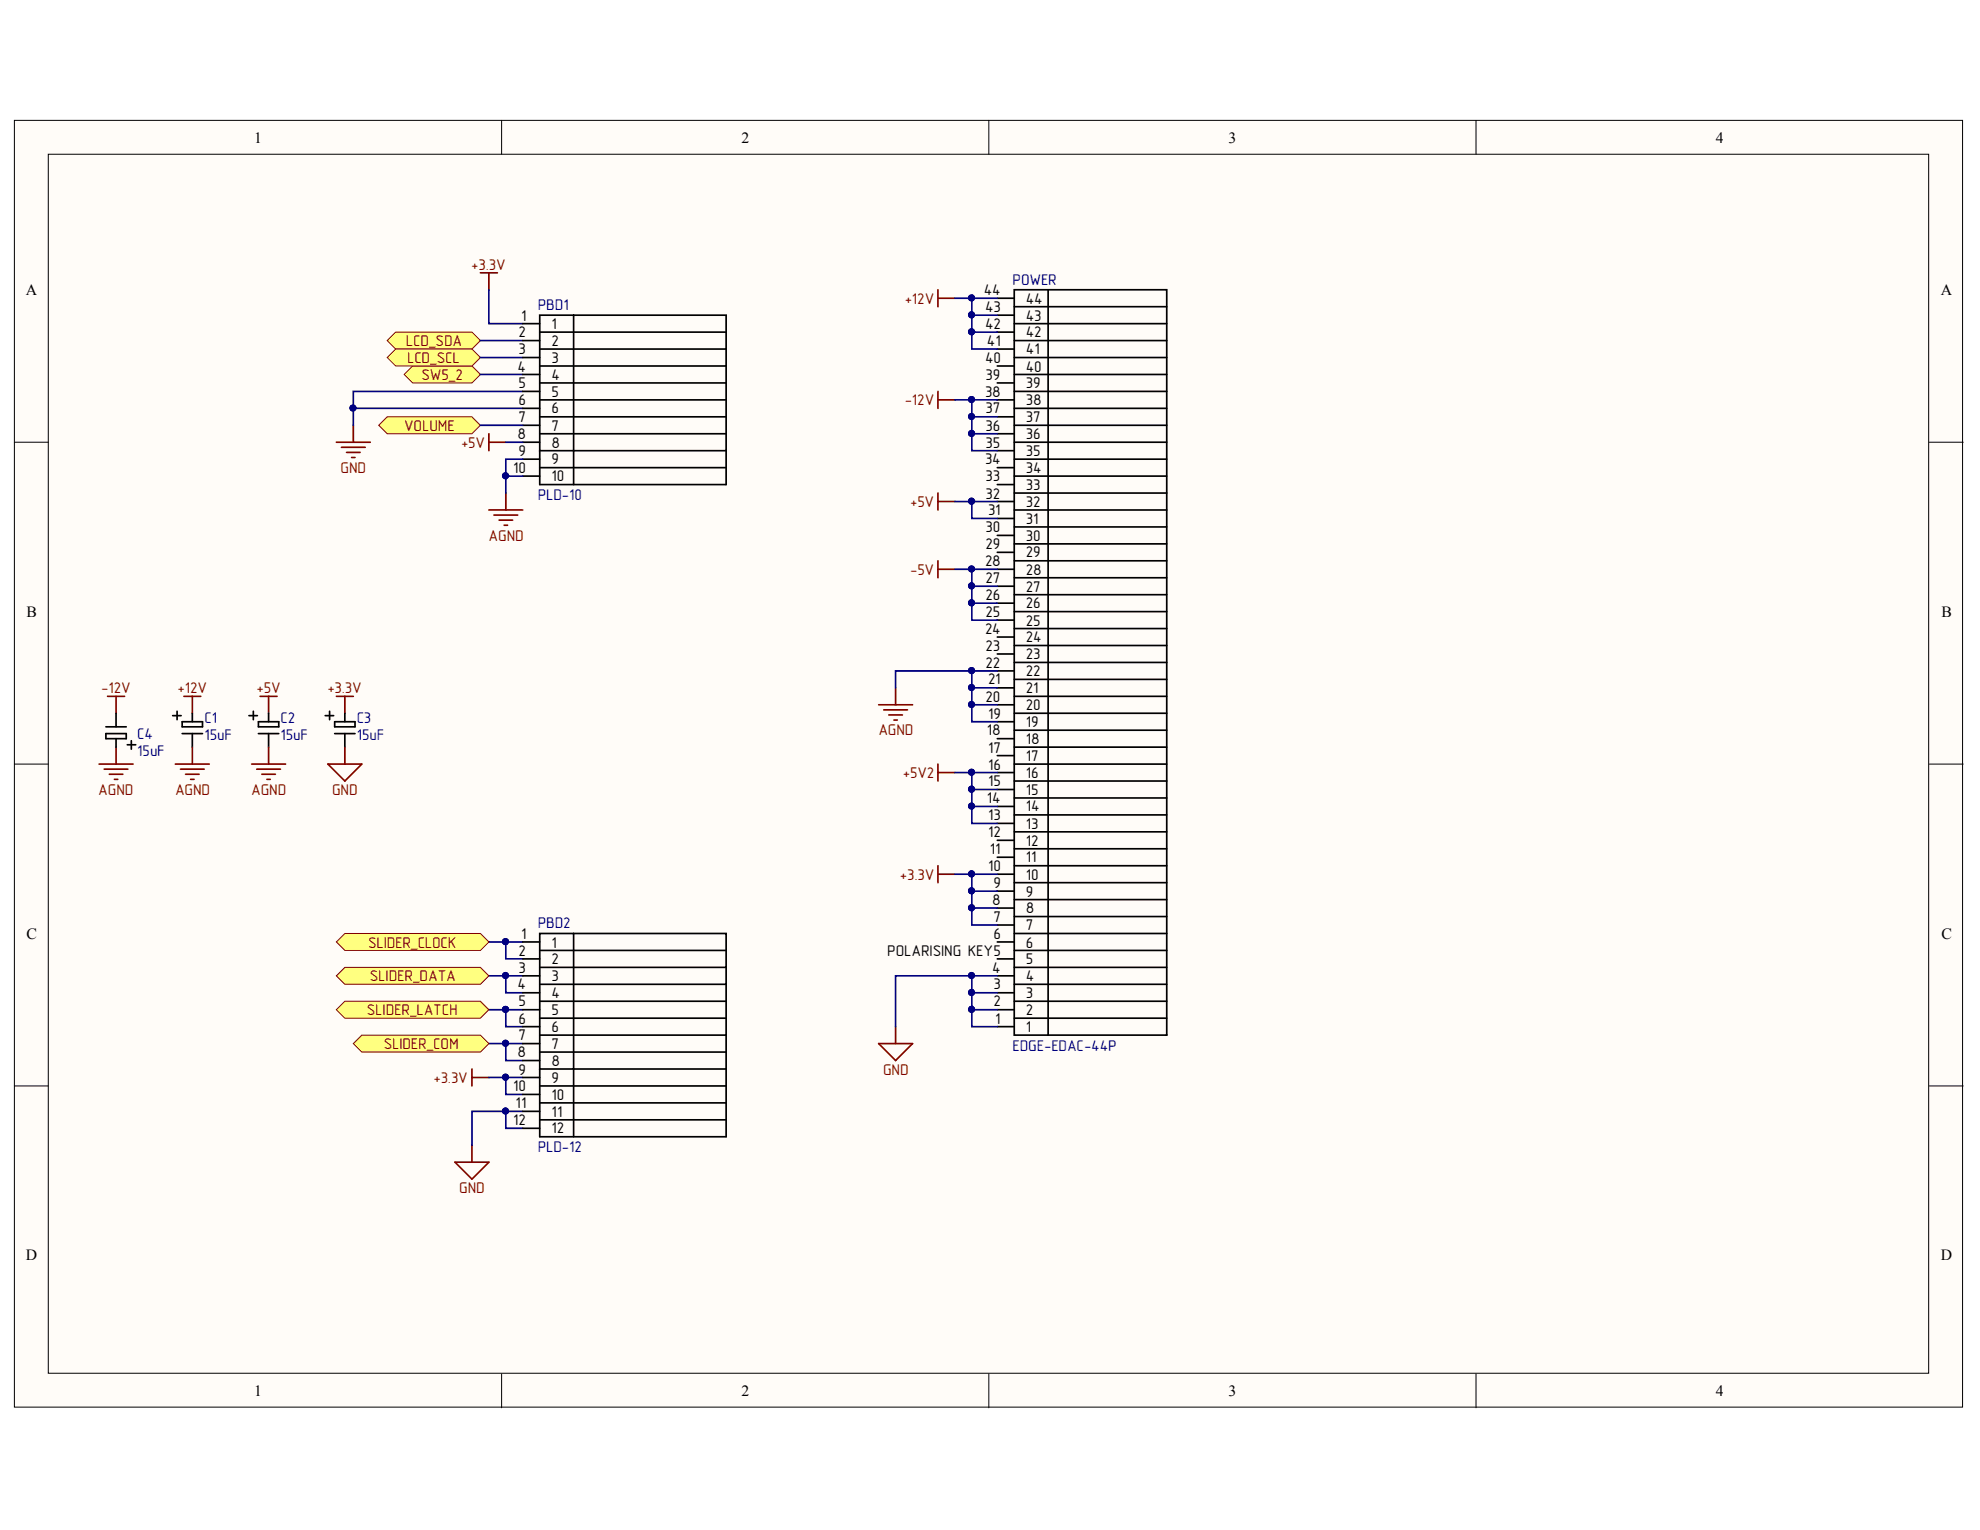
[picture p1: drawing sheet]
<svg xmlns="http://www.w3.org/2000/svg" width="279mm" height="216mm" viewBox="0 0 279 216" stroke-linecap="round" stroke-linejoin="round" font-family="sans-serif">
<g fill="#fffcf8" stroke="#000" stroke-width=".14">
<path d="M2 17h274.9v181.6h-274.9z"/>
<path d="M6.8 21.8h265.4v172h-265.4z"/>
</g>
<path d="M70.8 17v4.8M139.5 17v4.8M208.3 17v4.8M2 62.4h4.8M272.3 62.4h4.7M2 107.8h4.8M272.3 107.8h4.7M2 153.2h4.8M272.3 153.2h4.7M70.8 193.9v4.8M139.5 193.9v4.8M208.3 193.9v4.8" fill="none" stroke="#000" stroke-width=".14"/>
<path d="M66.6 150.8v2.4M66.6 152h2.4M64.2 164h4.8l-2.4 2.4zM66.6 161.6v2.4" fill="none" stroke="#800000" stroke-width=".24"/>
<path d="M69 137.7h2.4v2.4h2.4M69 132.9h2.4v2.4h2.4M71.4 137.7h2.4M71.4 132.9h2.4M69 152h2.4v2.4h2.4M69 147.3h2.4v2.4h2.4M69 142.5h2.4v2.4h2.4M71.4 156.8h2.4M71.4 152h2.4M71.4 147.3h2.4M71.4 142.5h2.4M73.8 159.2h-2.4v-2.4h-4.8v4.8" fill="none" stroke="#000080" stroke-width=".24"/>
<g fill="#000080" stroke="#000080" stroke-width=".14">
<circle cx="71.3" cy="156.8" r=".43"/>
<circle cx="71.3" cy="152" r=".43"/>
<circle cx="71.3" cy="147.2" r=".43"/>
<circle cx="71.3" cy="142.4" r=".43"/>
<circle cx="71.3" cy="137.7" r=".43"/>
<circle cx="71.3" cy="132.9" r=".43"/>
</g>
<g fill="#ffff80" stroke="#800000" stroke-width=".14">
<path d="M47.5 132.9l1.2-1.2h19.1l1.2 1.2-1.2 1.2h-19.1z" fill-rule="evenodd"/>
<path d="M47.5 137.7l1.2-1.2h19.1l1.2 1.2-1.2 1.2h-19.1z" fill-rule="evenodd"/>
<path d="M47.5 142.5l1.2-1.2h19.1l1.2 1.2-1.2 1.2h-19.1z" fill-rule="evenodd"/>
<path d="M49.9 147.3l1.2-1.2h16.7l1.2 1.2-1.2 1.2h-16.7z" fill-rule="evenodd"/>
</g>
<g fill="none" stroke="#000" stroke-width=".24">
<path d="M140.7 58.8h2.4M140.7 56.4h2.4M140.7 54h2.4M140.7 51.6h2.4M140.7 49.3h2.4M140.7 46.9h2.4M140.7 44.5h2.4M140.7 42.1h2.4M143.1 40.9h21.5v105.2h-21.5zM143.1 57.6h21.5M143.1 55.2h21.5M143.1 52.8h21.5"/>
<path d="M143.1 50.5h21.5M143.1 48.1h21.5M143.1 45.7h21.5M143.1 43.3h21.5M147.9 40.9v105.2M140.7 77.9h2.4M140.7 75.6h2.4M140.7 73.2h2.4M140.7 70.8h2.4M140.7 68.4h2.4M140.7 66h2.4M140.7 63.6h2.4"/>
<path d="M140.7 61.2h2.4M143.1 79.1h21.5M143.1 76.7h21.5M143.1 74.4h21.5M143.1 72h21.5M143.1 69.6h21.5M143.1 67.2h21.5M143.1 64.8h21.5M143.1 62.4h21.5M143.1 60h21.5M140.7 99.5h2.4M140.7 97.1h2.4"/>
<path d="M140.7 94.7h2.4M140.7 92.3h2.4M140.7 89.9h2.4M140.7 87.5h2.4M140.7 85.1h2.4M140.7 82.7h2.4M140.7 80.3h2.4M143.1 98.3h21.5M143.1 95.9h21.5M143.1 93.5h21.5M143.1 91.1h21.5M143.1 88.7h21.5"/>
<path d="M143.1 86.3h21.5M143.1 83.9h21.5M143.1 81.5h21.5M14.9 103.5h2.9v.7h-2.9zM14.9 102.6h2.9M16.4 100.7v1.9M16.4 104.2v1.2M18 105.1h1.2M18.5 104.5v1.2M24.4 101h1.2M25 100.4v1.2M25.7 101.8h2.9v.8h-2.9z"/>
<path d="M25.7 103.5h2.9M27.1 100.7v1.1M27.1 103.5v1.9M35.1 101h1.2M35.7 100.4v1.2M36.5 101.8h2.8v.8h-2.8zM36.5 103.5h2.8M37.9 100.7v1.1M37.9 103.5v1.9M45.9 101h1.2M46.5 100.4v1.2M47.2 101.8h2.9v.8h-2.9z"/>
<path d="M47.2 103.5h2.9M48.7 100.7v1.1M48.7 103.5v1.9M140.7 118.6h2.4M140.7 116.2h2.4M140.7 113.8h2.4M140.7 111.4h2.4M140.7 109h2.4M140.7 106.6h2.4M140.7 104.2h2.4M140.7 101.8h2.4M143.1 119.8h21.5"/>
<path d="M143.1 117.4h21.5M143.1 115h21.5M143.1 112.6h21.5M143.1 110.2h21.5M143.1 107.8h21.5M143.1 105.4h21.5M143.1 103h21.5M143.1 100.7h21.5M73.8 137.7h2.4M73.8 135.3h2.4M73.8 132.9h2.4M76.2 131.7h4.7v19.1h-4.7z"/>
<path d="M76.2 134.1h26.3M80.9 131.7h21.6v4.8h-26.3M102.5 136.5v2.4h-26.3M102.5 138.9v2.4M140.7 137.7h2.4M140.7 135.3h2.4M140.7 132.9h2.4M140.7 130.5h2.4M140.7 128.1h2.4M140.7 125.7h2.4M140.7 123.4h2.4M140.7 121h2.4"/>
<path d="M143.1 138.9h21.5M143.1 136.5h21.5M143.1 134.1h21.5M143.1 131.7h21.5M143.1 129.3h21.5M143.1 126.9h21.5M143.1 124.6h21.5M143.1 122.2h21.5M73.8 144.9h2.4M73.8 142.5h2.4M73.8 140.1h2.4M73.8 147.3h2.4"/>
<path d="M73.8 149.7h2.4M73.8 152h2.4M73.8 154.4h2.4M73.8 156.8h2.4M73.8 159.2h2.4M76.2 143.7h26.3M76.2 141.3h26.3M76.2 150.8v9.6h26.3v-9.6M76.2 148.5h26.3M76.2 153.2h26.3M76.2 155.6h26.3M76.2 158h26.3"/>
<path d="M102.5 141.3v4.8h-26.3M102.5 146.1v4.7h-21.6v9.6M140.7 144.9h2.4M140.7 142.5h2.4M140.7 140.1h2.4M143.1 143.7h21.5M143.1 141.3h21.5"/>
</g>
<g fill="none" stroke="#800000" stroke-width=".24">
<path d="M69 72h4.8M69.7 72.7h3.4M70.4 73.4h1.9M71.1 74.1h.5M71.4 69.6v2.4M15.2 98.3h2.4M16.4 98.3v2.4M25.9 98.3h2.4M27.1 98.3v2.4M36.7 98.3h2.4M37.9 98.3v2.4M47.5 98.3h2.4"/>
<path d="M48.7 98.3v2.4M14 107.8h4.8M14.7 108.5h3.4M15.4 109.3h1.9M16.1 110h.5M16.4 105.4v2.4M24.7 107.8h4.8M25.5 108.5h3.3M26.2 109.3h1.9M26.9 110h.5M27.1 105.4v2.4M35.5 107.8h4.8"/>
<path d="M36.2 108.5h3.4M36.9 109.3h2M37.7 110h.4M37.9 105.4v2.4M46.3 107.8h4.8l-2.4 2.4zM48.7 105.4v2.4"/>
</g>
<g fill="#ffff80" stroke="#800000" stroke-width=".14">
<path d="M53.4 60l1.2-1.2h12l1.2 1.2-1.2 1.2h-12z" fill-rule="evenodd"/>
<path d="M57 52.8l1.2-1.2h8.4l1.2 1.2-1.2 1.2h-8.4z" fill-rule="evenodd"/>
</g>
<path d="M67.8 38.5h2.4M69 38.5v2.4M47.5 62.4h4.7M48.2 63.1h3.3M48.9 63.8h1.9M49.6 64.6h.5M49.9 60v2.4" fill="none" stroke="#800000" stroke-width=".24"/>
<g fill="#ffff80" stroke="#800000" stroke-width=".14">
<path d="M54.6 48.1l1.2-1.2h10.8l1.2 1.2-1.2 1.2h-10.8z" fill-rule="evenodd"/>
<path d="M54.6 50.5l1.2-1.2h10.8l1.2 1.2-1.2 1.1h-10.8z" fill-rule="evenodd"/>
</g>
<g fill="none" stroke="#000080" stroke-width=".24">
<path d="M49.9 57.6h23.9M67.8 48.1h6M67.8 50.5h6M67.8 52.8h6M69 40.9v4.8h4.8M73.8 55.2h-23.9v4.8M134.7 42.1h6M134.7 56.4h6M137.1 42.1v7.2h3.6M137.1 56.4v7.2h3.6M137.1 46.9h3.6M137.1 44.5h3.6"/>
<path d="M137.1 58.8h3.6M67.8 60h6M71.4 62.4h2.4M73.8 67.2h-2.4v2.4M73.8 64.8h-2.4v2.4M134.7 70.8h6M137.1 70.8v2.4h3.6M137.1 61.2h3.6M134.7 80.3h6M137.1 94.7v7.1h3.6M137.1 80.3v2.4h3.6M137.1 82.7v2.4h3.6"/>
<path d="M137.1 85.1v2.4h3.6M137.1 99.5h3.6M137.1 97.1h3.6M140.7 94.7h-14.3v2.4M134.7 109h6M137.1 109v2.4h3.6M137.1 111.4v2.4h3.6M137.1 113.8v2.4h3.6M134.7 123.4h6M137.1 123.4v2.3h3.6M137.1 137.7v7.2h3.6M137.1 125.7v2.4h3.6"/>
<path d="M137.1 128.1v2.4h3.6M140.7 137.7h-14.3v7.2M137.1 142.5h3.6M137.1 140.1h3.6"/>
</g>
<g fill="#000080" stroke="#000080" stroke-width=".14">
<circle cx="49.8" cy="57.6" r=".43"/>
<circle cx="71.3" cy="67.1" r=".43"/>
<circle cx="137.1" cy="137.7" r=".43"/>
<circle cx="137.1" cy="42" r=".43"/>
<circle cx="137.1" cy="44.4" r=".43"/>
<circle cx="137.1" cy="46.8" r=".43"/>
<circle cx="137.1" cy="56.4" r=".43"/>
<circle cx="137.1" cy="58.8" r=".43"/>
<circle cx="137.1" cy="61.2" r=".43"/>
<circle cx="137.1" cy="123.3" r=".43"/>
<circle cx="137.1" cy="125.7" r=".43"/>
<circle cx="137.1" cy="140" r=".43"/>
<circle cx="137.1" cy="142.4" r=".43"/>
<circle cx="137.1" cy="70.7" r=".43"/>
<circle cx="137.1" cy="94.6" r=".43"/>
<circle cx="137.1" cy="97" r=".43"/>
<circle cx="137.1" cy="99.4" r=".43"/>
<circle cx="137.1" cy="109" r=".43"/>
<circle cx="137.1" cy="111.4" r=".43"/>
<circle cx="137.1" cy="113.7" r=".43"/>
<circle cx="137.1" cy="128.1" r=".43"/>
<circle cx="137.1" cy="80.3" r=".43"/>
<circle cx="137.1" cy="82.7" r=".43"/>
<circle cx="137.1" cy="85.1" r=".43"/>
</g>
<g fill="none" stroke="#000" stroke-width=".24">
<path d="M73.8 45.7h2.4M73.8 48.1h2.4M73.8 50.5h2.4M73.8 52.8h2.4M73.8 55.2h2.4M73.8 57.6h2.4M76.2 44.5h4.7v19.1h-4.7zM76.2 46.9h26.3M76.2 54h26.3M76.2 56.4h26.3M80.9 44.5h21.6v4.8h-26.3M102.5 49.3v2.3h-26.3"/>
<path d="M102.5 54v4.8h-26.3M102.5 58.8v4.8h-21.6v4.8M102.5 51.6v2.4M73.8 60h2.4M73.8 62.4h2.4M73.8 64.8h2.4M73.8 67.2h2.4M76.2 63.6v4.8h26.3v-4.8M76.2 61.2h26.3M76.2 66h26.3"/>
</g>
<g fill="none" stroke="#800000" stroke-width=".24">
<path d="M132.4 40.9v2.4M132.4 55.2v2.4M132.4 42.1h2.3M132.4 56.4h2.3M69 61.2v2.4M69 62.4h2.4M132.4 69.6v2.4M132.4 79.1v2.4M132.4 70.8h2.3M124 99.5h4.8M126.4 97.1v2.4M132.4 80.3h2.3"/>
<path d="M124.7 100.2h3.4M125.4 100.9h1.9M126.1 101.6h.5M132.4 107.8v2.4M132.4 109h2.3M132.4 122.2v2.4M132.4 123.4h2.3M124 147.3h4.8l-2.4 2.4zM126.4 144.9v2.4"/>
</g>
<g font-size="2.2">
<text x="35.9" y="20.1">1</text>
<text x="104.7" y="20.1">2</text>
<text x="173.4" y="20.1">3</text>
<text x="242.1" y="20.1">4</text>
<text x="3.6" y="41.6">A</text>
<text x="138.8" y="41.6">44</text>
<text x="273.9" y="41.6">A</text>
<text x="73.2" y="47.6">2</text>
<text x="73.5" y="45.2">1</text>
<text x="77.8" y="46.4">1</text>
<text x="139" y="46.4">42</text>
<text x="139" y="44.1">43</text>
<text x="144.8" y="47.6">42</text>
<text x="144.8" y="45.2">43</text>
<text x="144.8" y="42.9">44</text>
<text x="73" y="52.4">4</text>
<text x="73.2" y="50">3</text>
<text x="77.8" y="48.8">2</text>
<text x="77.8" y="51.2">3</text>
<text x="77.8" y="53.6">4</text>
<text x="139" y="51.2">40</text>
<text x="139.1" y="53.6">39</text>
<text x="139.3" y="48.8">41</text>
<text x="144.8" y="52.4">40</text>
<text x="144.8" y="50">41</text>
<text x="73.2" y="54.8">5</text>
<text x="73.2" y="57.2">6</text>
<text x="73.2" y="59.5">7</text>
<text x="77.8" y="56">5</text>
<text x="77.8" y="58.3">6</text>
<text x="139" y="56">38</text>
<text x="139.1" y="58.3">37</text>
<text x="144.8" y="59.5">37</text>
<text x="144.8" y="57.2">38</text>
<text x="144.8" y="54.8">39</text>
<text x="73" y="62">8</text>
<text x="73.2" y="64.4">9</text>
<text x="77.8" y="60.8">7</text>
<text x="77.8" y="63.2">8</text>
<text x="77.8" y="65.5">9</text>
<text x="139" y="65.5">34</text>
<text x="139.1" y="63.2">35</text>
<text x="139.1" y="60.8">36</text>
<text x="144.8" y="64.4">35</text>
<text x="144.8" y="62">36</text>
<text x="72.4" y="66.7">10</text>
<text x="77.8" y="67.9">10</text>
<text x="139.1" y="70.4">32</text>
<text x="139.1" y="67.9">33</text>
<text x="144.8" y="71.5">32</text>
<text x="144.8" y="69.1">33</text>
<text x="144.8" y="66.7">34</text>
<text x="139.1" y="77.5">29</text>
<text x="139.1" y="75.1">30</text>
<text x="139.4" y="72.7">31</text>
<text x="144.8" y="76.3">30</text>
<text x="144.8" y="73.9">31</text>
<text x="139" y="79.9">28</text>
<text x="139.1" y="82.3">27</text>
<text x="144.8" y="83.5">27</text>
<text x="144.8" y="81.1">28</text>
<text x="144.8" y="78.6">29</text>
<text x="3.7" y="87">B</text>
<text x="139" y="89.5">24</text>
<text x="139.1" y="87">25</text>
<text x="139.1" y="84.7">26</text>
<text x="144.8" y="88.3">25</text>
<text x="144.8" y="85.8">26</text>
<text x="273.9" y="87">B</text>
<text x="139.1" y="94.2">22</text>
<text x="139.1" y="91.8">23</text>
<text x="144.8" y="95.4">22</text>
<text x="144.8" y="93">23</text>
<text x="144.8" y="90.7">24</text>
<text x="139.1" y="99">20</text>
<text x="139.4" y="101.4">19</text>
<text x="139.4" y="96.6">21</text>
<text x="144.8" y="100.2">20</text>
<text x="144.8" y="97.8">21</text>
<text x="139.3" y="103.8">18</text>
<text x="139.4" y="106.2">17</text>
<text x="144.8" y="107.4">17</text>
<text x="144.8" y="104.9">18</text>
<text x="144.8" y="102.6">19</text>
<text x="139.3" y="113.3">14</text>
<text x="139.4" y="111">15</text>
<text x="139.4" y="108.6">16</text>
<text x="144.8" y="112.1">15</text>
<text x="144.8" y="109.8">16</text>
<text x="139.4" y="118.1">12</text>
<text x="139.4" y="115.8">13</text>
<text x="144.8" y="119.3">12</text>
<text x="144.8" y="117">13</text>
<text x="144.8" y="114.5">14</text>
<text x="139.4" y="122.9">10</text>
<text x="139.7" y="120.5">11</text>
<text x="140.2" y="125.3">9</text>
<text x="144.8" y="124.1">10</text>
<text x="144.8" y="121.7">11</text>
<text x="140" y="127.7">8</text>
<text x="140.2" y="130.1">7</text>
<text x="144.8" y="131.3">7</text>
<text x="144.8" y="128.9">8</text>
<text x="144.8" y="126.5">9</text>
<text x="3.7" y="132.4">C</text>
<text x="73.2" y="134.9">2</text>
<text x="73.2" y="137.3">3</text>
<text x="73.5" y="132.4">1</text>
<text x="77.8" y="133.7">1</text>
<text x="77.8" y="136.1">2</text>
<text x="125.2" y="134.9">POLARISING KEY5</text>
<text x="140" y="137.3">4</text>
<text x="140.2" y="132.4">6</text>
<text x="144.8" y="136.1">5</text>
<text x="144.8" y="133.7">6</text>
<text x="273.9" y="132.4">C</text>
<text x="73" y="139.6">4</text>
<text x="73.2" y="142">5</text>
<text x="77.8" y="138.4">3</text>
<text x="77.8" y="140.8">4</text>
<text x="77.8" y="143.3">5</text>
<text x="140.2" y="142">2</text>
<text x="140.2" y="139.6">3</text>
<text x="144.8" y="143.3">2</text>
<text x="144.8" y="140.8">3</text>
<text x="144.8" y="138.4">4</text>
<text x="73" y="149.2">8</text>
<text x="73.2" y="144.4">6</text>
<text x="73.2" y="146.8">7</text>
<text x="77.8" y="145.6">6</text>
<text x="77.8" y="148">7</text>
<text x="140.4" y="144.4">1</text>
<text x="144.8" y="145.6">1</text>
<text x="72.4" y="154">10</text>
<text x="73.2" y="151.6">9</text>
<text x="77.8" y="150.4">8</text>
<text x="77.8" y="152.8">9</text>
<text x="77.8" y="155.2">10</text>
<text x="72.4" y="158.7">12</text>
<text x="72.8" y="156.4">11</text>
<text x="77.8" y="157.6">11</text>
<text x="77.8" y="159.9">12</text>
<text x="3.6" y="177.9">D</text>
<text x="273.9" y="177.9">D</text>
<text x="35.9" y="197">1</text>
<text x="104.7" y="197">2</text>
<text x="173.4" y="197">3</text>
<text x="242.1" y="197">4</text>
</g>
<g font-size="2.2" fill="#800000">
<text x="66.5" y="38.1">a3.3V</text>
<text x="127.7" y="42.9">a12V</text>
<text x="57.3" y="48.8">LCD_SDA</text>
<text x="57.4" y="51.2">LCD_SCL</text>
<text x="59.5" y="53.6">SW5_2</text>
<text x="127.7" y="57.2">-12V</text>
<text x="57" y="60.8">VOLUME</text>
<text x="65.1" y="63.2">a5V</text>
<text x="48.1" y="66.7">GND</text>
<text x="128.4" y="71.5">a5V</text>
<text x="69" y="76.3">AGND</text>
<text x="128.4" y="81.1">-5V</text>
<text x="14.3" y="97.8">-12V</text>
<text x="25" y="97.8">a12V</text>
<text x="36.2" y="97.8">a5V</text>
<text x="46.2" y="97.8">a3.3V</text>
<text x="123.9" y="103.8">AGND</text>
<text x="13.9" y="112.1">AGND</text>
<text x="24.7" y="112.1">AGND</text>
<text x="35.4" y="112.1">AGND</text>
<text x="46.9" y="112.1">GND</text>
<text x="127.4" y="109.8">a5V2</text>
<text x="127" y="124.1">a3.3V</text>
<text x="51.9" y="133.7">SLIDER_CLOCK</text>
<text x="51.8" y="143.3">SLIDER_LATCH</text>
<text x="52.2" y="138.4">SLIDER_DATA</text>
<text x="54.1" y="148">SLIDER_COM</text>
<text x="61.2" y="152.8">a3.3V</text>
<text x="124.6" y="151.6">GND</text>
<text x="64.8" y="168.3">GND</text>
</g>
<g font-size="2.2" fill="#000080">
<text x="142.9" y="40.2">POWER</text>
<text x="75.9" y="43.8">PBD1</text>
<text x="75.9" y="70.5">PLD-10</text>
<text x="19.4" y="106.6">15uF</text>
<text x="19.4" y="104.3">C4</text>
<text x="28.8" y="104.4">15uF</text>
<text x="28.8" y="102.1">C1</text>
<text x="39.6" y="104.4">15uF</text>
<text x="39.6" y="102.1">C2</text>
<text x="50.3" y="104.4">15uF</text>
<text x="50.3" y="102.1">C3</text>
<text x="75.9" y="131">PBD2</text>
<text x="142.9" y="148.3">EDGE-EDAC-44P</text>
<text x="75.9" y="162.6">PLD-12</text>
</g>
</svg>
